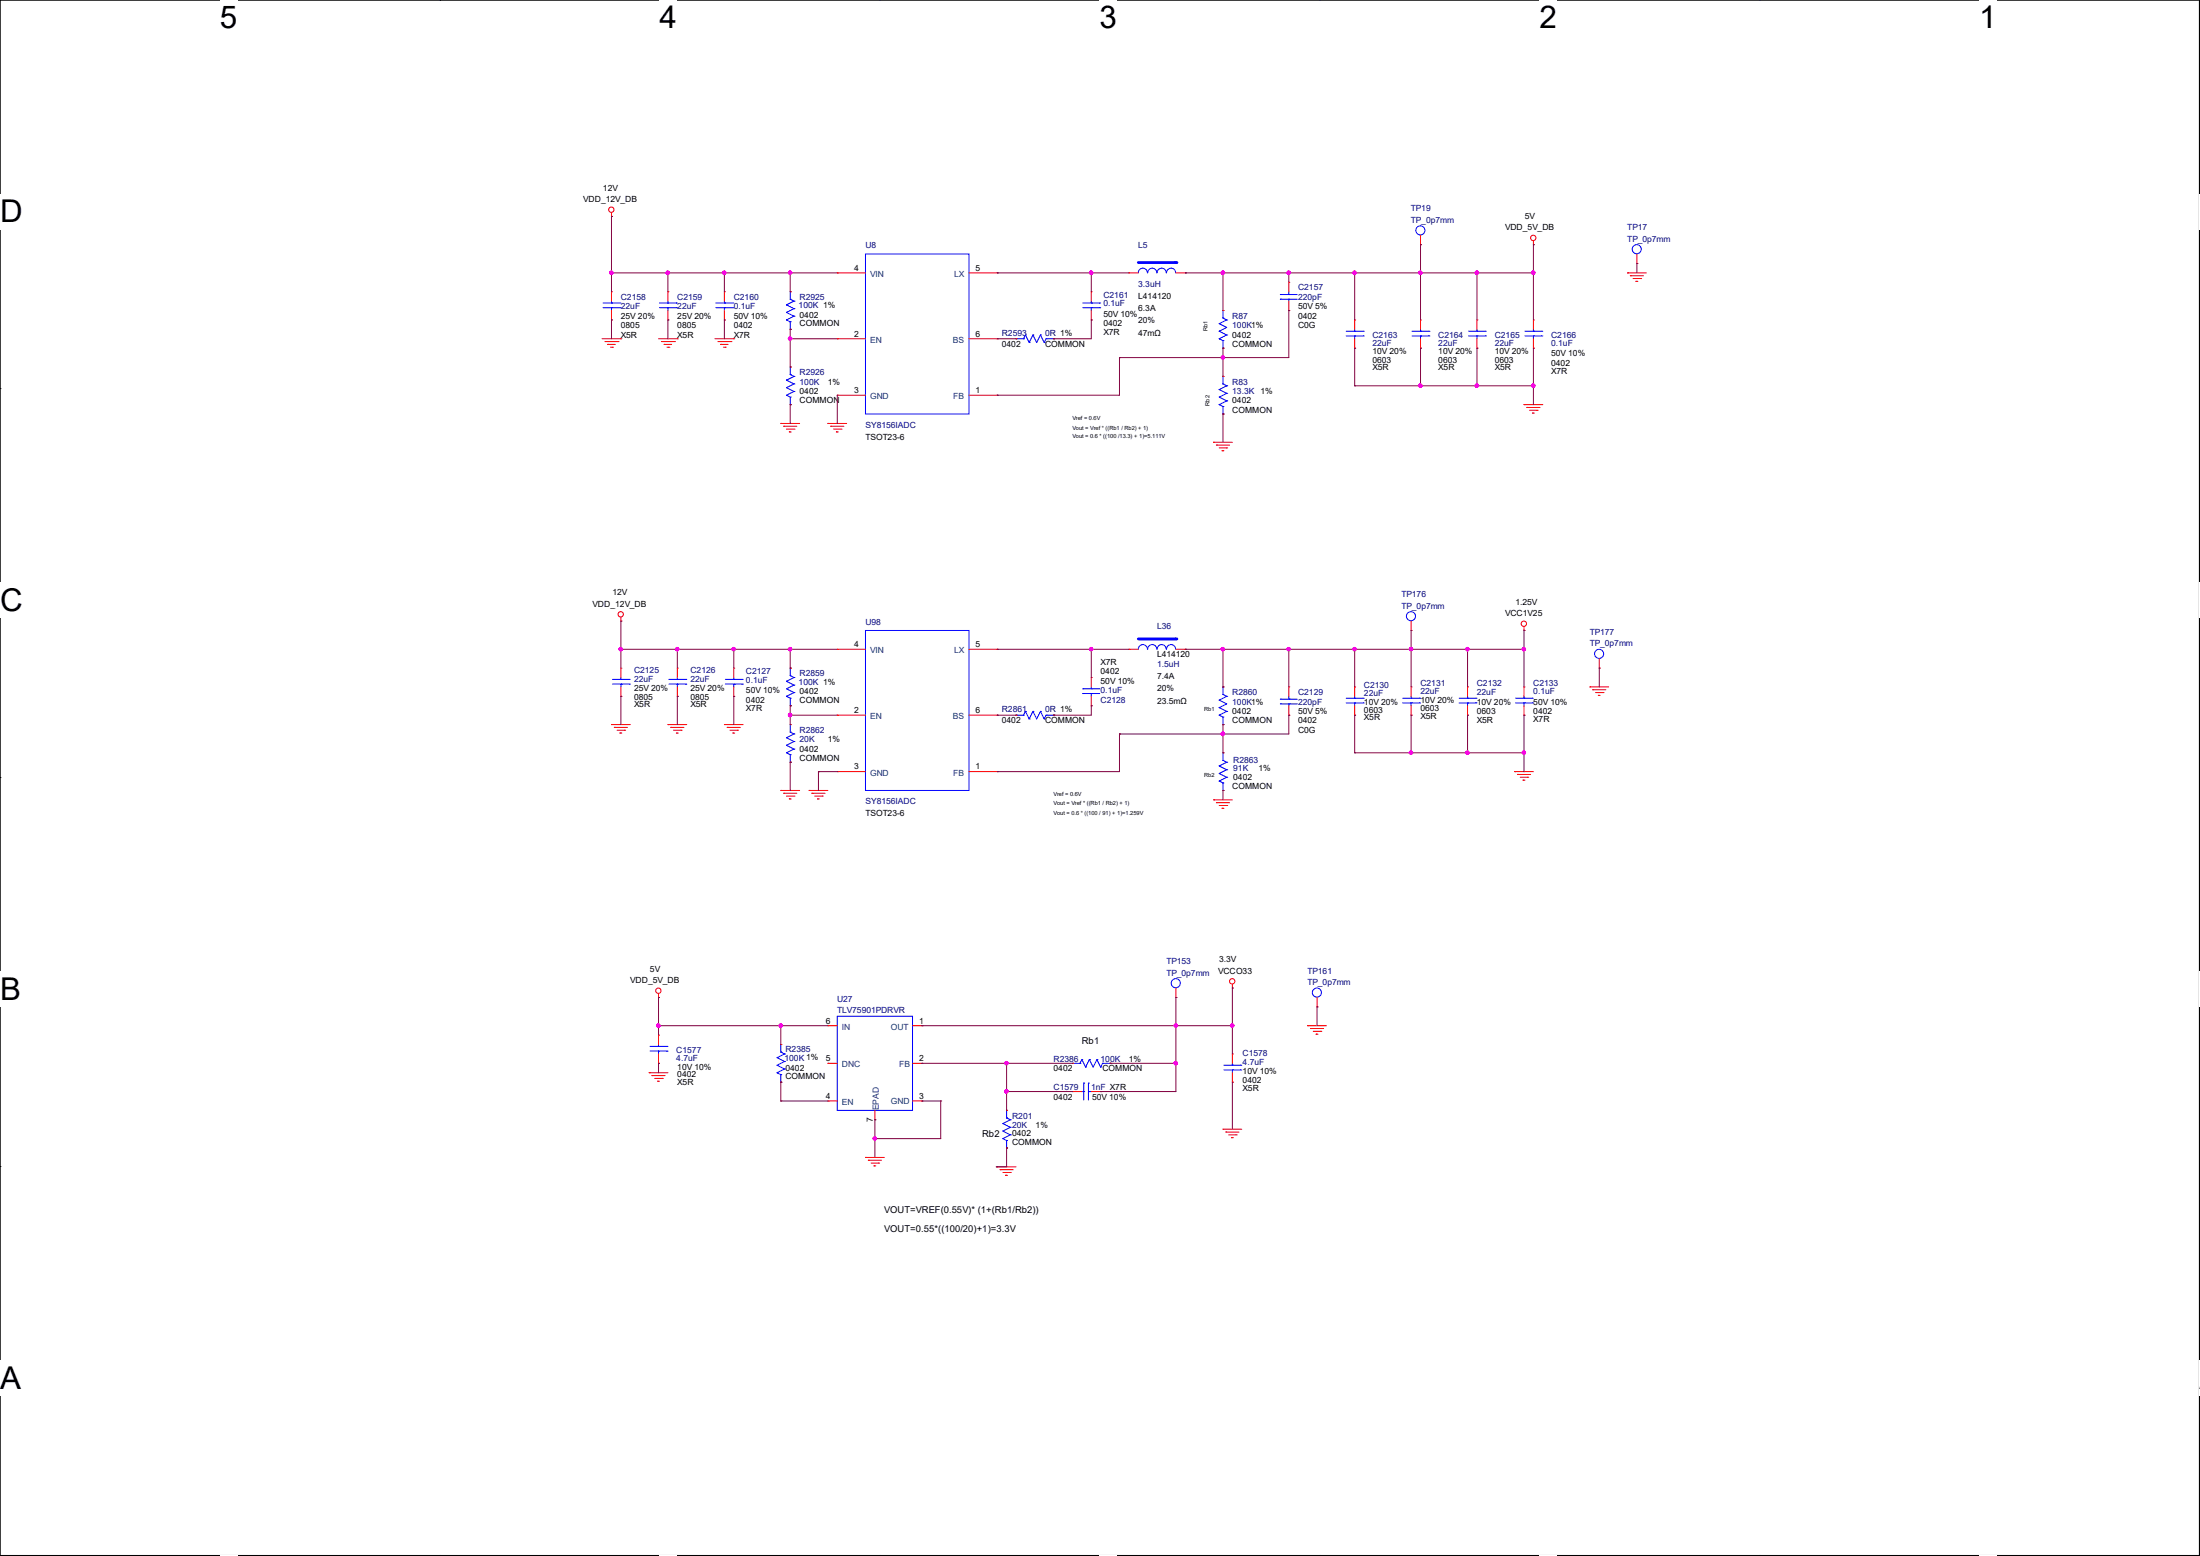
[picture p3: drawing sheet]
<svg xmlns="http://www.w3.org/2000/svg" width="297mm" height="210mm" viewBox="0 0 297 210" stroke-linecap="round" stroke-linejoin="round" font-family="sans-serif">
<path d="M0 0h296.9v209.9h-296.9z" fill="none" stroke="#000" stroke-width=".14"/>
<g fill="#fff">
<path d="M29.7 0h2.3v4.7h-2.3z"/>
<path d="M29.7 209.9h2.3v.1h-2.3z"/>
</g>
<path d="M59.4 0h.1M59.4 209.9h.1" fill="none" stroke="#000" stroke-width=".14"/>
<g fill="#fff">
<path d="M89 0h2.4v4.7h-2.4z"/>
<path d="M89 209.9h2.4v.1h-2.4z"/>
</g>
<path d="M118.7 0h.1M118.7 209.9h.1" fill="none" stroke="#000" stroke-width=".14"/>
<g fill="#fff">
<path d="M148.4 0h2.4v4.7h-2.4z"/>
<path d="M148.4 209.9h2.4v.1h-2.4z"/>
</g>
<path d="M178.1 0h.1M178.1 209.9h.1" fill="none" stroke="#000" stroke-width=".14"/>
<g fill="#fff">
<path d="M207.8 0h2.4v4.7h-2.4z"/>
<path d="M207.8 209.9h2.4v.1h-2.4z"/>
</g>
<path d="M237.5 0h.1M237.5 209.9h.1" fill="none" stroke="#000" stroke-width=".14"/>
<g fill="#fff">
<path d="M267.2 0h2.4v4.7h-2.4z"/>
<path d="M267.2 209.9h2.4v.1h-2.4z"/>
<path d="M0 26.2h3v4.7h-3z"/>
<path d="M296.9 26.2h.1v4.7h-.1z"/>
<path d="M0 78.7h3v4.7h-3z"/>
<path d="M296.9 78.7h.1v4.7h-.1z"/>
</g>
<path d="M0 52.5h.1M296.9 52.5h.1" fill="none" stroke="#000" stroke-width=".14"/>
<g fill="#fff">
<path d="M0 131.1h2.8v4.8h-2.8z"/>
<path d="M296.9 131.1h.1v4.8h-.1z"/>
</g>
<path d="M0 104.9h.1M296.9 104.9h.1" fill="none" stroke="#000" stroke-width=".14"/>
<g fill="#fff">
<path d="M-.1 183.6h2.9v4.8h-2.9z"/>
<path d="M296.8 183.6h.2v4.8h-.2z"/>
</g>
<path d="M0 157.4h.1M296.9 157.4h.1" fill="none" stroke="#000" stroke-width=".14"/>
<g fill="none" stroke="#f00" stroke-width=".14">
<path d="M82.5 29.2h.1M82.5 39.4h.1M82.5 28.7v.5M82.5 39.4v1.2M97.8 39.4h.1M97.8 39.4v1.2M106.7 39.4h.1M113 36.8h.1M113 36.8h3.8M130.8 36.8h3.8M134.6 36.8h.1M147.3 39.4h.1"/>
<path d="M147.3 39.4v1.2M174 38.1h.1M174 38.1v1.3M191.8 33h.1M191.8 31.7v1.3M207 33h.1M207 32.5v.5M219.7 36.8h.1M219.7 36.8h2.5M220.1 37.2h.1M220.1 37.2h1.8M220.5 37.6h1"/>
<path d="M220.9 38h.1M220.9 38h.2M221.5 37.6h.1M81.3 45.7h2.5M81.7 46.1h1.7M82 46.5h.1M82 46.5h1.1M82.4 46.9h.3M82.5 43.2h.1M82.5 41.9v1.3M82.7 46.9h.1M83.4 46.1h.1"/>
<path d="M83.8 45.7h.1M88.9 45.7h2.5M89.3 46.1h1.8M89.7 46.5h.1M89.7 46.5h1M90 46.9h.3M90.3 46.9h.1M91.1 46.1h.1M91.4 45.7h.1M96.5 45.7h2.6M96.9 46.1h1.8M97.3 46.5h.1"/>
<path d="M97.3 46.5h1M97.7 46.9h.2M97.8 43.2h.1M97.8 41.9v1.3M97.9 46.9h.1M98.7 46.1h.1M99.1 45.7h.1M105.4 57.1h.1M105.4 57.1h2.5M105.8 57.5h.1M105.8 57.5h1.8M106.2 57.9h1"/>
<path d="M106.6 58.3h.1M106.6 58.3h.2M106.7 44.4h.1M107.2 57.9h.1M111.8 57.1h.1M111.8 57.1h2.5M112.1 57.5h.1M112.1 57.5h1.8M112.5 57.9h1M112.9 58.3h.1M112.9 58.3h.3M113 45.7h.1"/>
<path d="M113 53.3h.1M113 45.7h3.8M113 53.3h3.8M113.5 57.9h.1M130.8 45.7h3.8M130.8 53.3h3.8M134.6 45.7h.1M134.6 53.3h.1M137.2 45.7h.1M142.2 45.7h.1M147.3 43.2h.1M147.3 41.9v1.3"/>
<path d="M163.8 59.7h.1M163.8 59.7h2.6M165.1 50.8h.1M165.1 55.9h.1M174 41.9h.1M174 40.6v1.3M182.9 43.2h.1M182.9 47h.1M182.9 43.2v1.2M182.9 45.7v1.3M199.4 43.2h.1M199.4 47h.1"/>
<path d="M199.4 43.2v1.2M199.4 45.7v1.3M205.7 54.6h.1M205.7 54.6h2.6M206.1 55h.1M206.1 55h1.8M206.5 55.4h1M206.9 55.8h.1M206.9 55.8h.2M207 43.2h.1M207 47h.1M207 43.2v1.2"/>
<path d="M207 45.7v1.3M207.5 55.4h.1M164.2 60.1h.1M164.2 60.1h1.8M164.6 60.5h1M165 60.8h.1M165 60.8h.2M165.6 60.5h.1M82.5 97.8h.1M82.5 97.8h2.6M82.9 98.2h.1M82.9 98.2h1.8"/>
<path d="M83.3 98.6h1M83.7 98.9h.1M83.7 98.9h.2M83.8 83.8h.1M83.8 83.3v.5M84.3 98.6h.1M90.2 97.8h.1M90.2 97.8h2.5M90.6 98.2h.1M90.6 98.2h1.7M90.9 98.6h1M91.3 98.9h.1"/>
<path d="M91.3 98.9h.3M91.4 90.2h.1M91.4 94h.1M91.4 90.2v1.2M91.4 92.7v1.3M91.9 98.6h.1M97.8 97.8h.1M97.8 97.8h2.5M98.2 98.2h.1M98.2 98.2h1.7M98.6 98.6h1M98.9 98.9h.1"/>
<path d="M98.9 98.9h.3M99.1 90.2h.1M99.1 94h.1M99.1 90.2v1.2M99.1 92.7v1.3M99.6 98.6h.1M106.7 90.2h.1M106.7 95.2h.1M165.1 97.8h.1M165.1 92.7h.1M174 96.5h.1M174 92.7h.1"/>
<path d="M174 92.7v1.3M174 95.2v1.3M182.9 92.7h.1M182.9 96.5h.1M182.9 92.7v1.3M182.9 95.2v1.3M198.1 92.7h.1M198.1 96.5h.1M198.1 92.7v1.3M198.1 95.2v1.3M205.7 85.1h.1M205.7 92.7h.1"/>
<path d="M205.7 96.5h.1M205.7 84.6v.5M205.7 92.7v1.3M205.7 95.2v1.3M214.6 92.7h.1M214.6 92.7h2.6M215 93.1h.1M215 93.1h1.8M215.4 93.5h1M215.8 93.9h.1M215.8 93.9h.2M216.4 93.5h.1"/>
<path d="M105.4 106.7h.1M105.4 106.7h2.5M105.8 107.1h.1M105.8 107.1h1.8M106.2 107.4h1M106.6 107.8h.1M106.6 107.8h.2M107.2 107.4h.1M109.2 106.7h.1M109.2 106.7h2.6M109.6 107.1h.1M109.6 107.1h1.8"/>
<path d="M110 107.4h1M110.4 107.8h.1M110.4 107.8h.2M111 107.4h.1M163.8 107.9h.1M163.8 107.9h2.6M164.2 108.3h.1M164.2 108.3h1.8M164.6 108.7h1M165 109.1h.1M165 109.1h.2M165.1 101.6h.1"/>
<path d="M165.1 106.7h.1M165.6 108.7h.1M204.5 104.1h.1M204.5 104.1h2.5M204.9 104.5h.1M204.9 104.5h1.7M205.2 104.9h1M205.6 105.3h.1M205.6 105.3h.3M206.2 104.9h.1M88.9 134.6h.1M88.9 134.1v.5"/>
<path d="M166.4 133.3h.1M166.4 132.8v.5M176.5 138.4h.1M176.5 138.4h2.6M176.9 138.8h.1M176.9 138.8h1.8M177.3 139.2h1M177.7 139.6h.1M177.7 139.6h.2M177.8 135.9h.1M177.8 134.6v1.3M178.3 139.2h.1"/>
<path d="M87.6 144.8h.1M87.6 144.8h2.6M88 145.2h.1M88 145.2h1.8M88.4 145.5h1M88.8 145.9h.1M88.8 145.9h.2M89.4 145.5h.1M105.4 141h.1M105.4 146h.1M116.8 156.2h.1M116.8 156.2h2.6"/>
<path d="M117.2 156.6h.1M117.2 156.6h1.8M117.6 157h1M118 157.4h.1M118 157.4h.2M118.6 157h.1M134.6 157.5h.1M134.6 157.5h2.6M135 157.9h.1M135 157.9h1.8M135.4 158.2h1M135.8 158.6h.1"/>
<path d="M135.8 158.6h.2M136.4 158.2h.1M144.8 147.3h.1M144.8 147.3h1.2M147.3 147.3h1.3M148.6 147.3h.1M165.1 152.4h.1M165.1 152.4h2.5M165.5 152.8h.1M165.5 152.8h1.8M165.9 153.2h1M166.2 153.5h.1"/>
<path d="M166.2 153.5h.3M166.4 142.2h.1M166.4 146h.1M166.4 142.2v1.3M166.4 144.8v1.2M166.9 153.2h.1"/>
<circle cx="82.5" cy="28.3" r=".36"/>
<circle cx="207" cy="32.1" r=".36"/>
<circle cx="83.8" cy="82.9" r=".36"/>
<circle cx="205.7" cy="84.2" r=".36"/>
<circle cx="88.9" cy="133.7" r=".36"/>
<circle cx="166.3" cy="132.4" r=".36"/>
</g>
<g fill="none" stroke="#00f" stroke-width=".14">
<path d="M106.7 39.4h.1M106.7 39.4v1M116.8 34.3h14v21.6h-14zM172.8 39.8h.1M172.8 39.8h2.3M174 39.8h.1M174 39.4v.4M81.4 41.5h2.3M81.4 40.9h2.3M82.5 40.9h.1M82.5 41.5h.1M82.5 40.6v.3"/>
<path d="M82.5 41.5v.4M83.7 41.5h.1M83.7 40.9h.1M96.6 41.5h2.3M96.6 40.9h2.3M97.8 40.9h.1M97.8 41.5h.1M97.8 40.6v.3M97.8 41.5v.4M98.9 41.5h.1M98.9 40.9h.1M106.2 43.2h.1"/>
<path d="M106.2 41.1h.1M106.2 43.2l.5 .2M106.2 41.1l1 .6M106.7 43.4h.1M106.7 40.4h.1M106.7 44.4h.1M106.7 43.4v1M106.7 40.4l.5 .2M107.2 42.7h.1M107.2 41.7h.1M107.2 40.6h.1M107.2 41.7l-1 .5 1 .5"/>
<path d="M107.2 42.7l-1 .5M107.2 40.6l-1 .5M137.2 45.7h.1M137.2 45.7h1M138.2 45.7h.1M138.4 45.2h.1M138.4 45.2l-.2 .5M138.4 45.2l.5 1M138.9 46.2h.1M139.4 45.2h.1M139.4 45.2l.6 1 .5-1M139.4 45.2l-.5 1"/>
<path d="M140.5 45.2h.1M140.5 45.2l.5 1M141 46.2h.1M141.2 45.7h.1M141.2 45.7l-.2 .5M141.2 45.7h1M142.2 45.7h.1M146.2 41.5h2.3M146.2 40.9h2.3M147.3 40.9h.1M147.3 41.5h.1M147.3 40.6v.3"/>
<path d="M147.3 41.5v.4M148.5 41.5h.1M148.5 40.9h.1M164.6 54.6h.1M164.6 52.6h.1M164.6 54.6l.5 .3M164.6 52.6l1 .5M165.1 54.9h.1M165.1 51.8h.1M165.1 50.8h.1M165.1 55.9h.1M165.1 51.8l.5 .3"/>
<path d="M165.1 50.8v1M165.1 54.9v1M165.6 54.1h.1M165.6 53.1h.1M165.6 52.1h.1M165.6 53.1l-1 .5 1 .5M165.6 54.1l-1 .5M165.6 52.1l-1 .5M172.8 40.4h.1M172.8 40.4h2.3M174 40.4h.1M174 40.4v.2"/>
<path d="M181.7 45.3h2.3M181.7 44.7h2.3M182.9 44.7h.1M182.9 45.3h.1M182.9 44.4v.3M182.9 45.3v.4M184 45.3h.1M184 44.7h.1M198.2 45.3h2.3M198.2 44.7h2.3M199.4 44.7h.1M199.4 45.3h.1"/>
<path d="M199.4 44.4v.3M199.4 45.3v.4M200.5 45.3h.1M200.5 44.7h.1M205.9 45.3h2.3M205.9 44.7h2.3M207 44.7h.1M207 45.3h.1M207 44.4v.3M207 45.3v.4M208.2 45.3h.1M208.2 44.7h.1"/>
<path d="M90.3 92.3h2.3M90.3 91.7h2.3M91.4 91.7h.1M91.4 92.3h.1M91.4 91.4v.3M91.4 92.3v.4M92.6 92.3h.1M92.6 91.7h.1M97.9 92.3h2.3M97.9 91.7h2.3M99.1 91.7h.1M99.1 92.3h.1"/>
<path d="M99.1 91.4v.3M99.1 92.3v.4M100.2 92.3h.1M100.2 91.7h.1M106.2 94h.1M106.2 91.9h.1M106.2 94l.5 .2M106.2 91.9l1 .6M106.7 94.2h.1M106.7 91.2h.1M106.7 90.2h.1M106.7 95.2h.1"/>
<path d="M106.7 91.2l.5 .2M106.7 90.2v1M106.7 94.2v1M107.2 93.5h.1M107.2 92.5h.1M107.2 91.4h.1M107.2 92.5l-1 .5 1 .5M107.2 93.5l-1 .5M107.2 91.4l-1 .5M164.6 94.5h.1M164.6 95.5h.1M164.6 96.5h.1"/>
<path d="M164.6 94.5l1 .5-1 .5M164.6 96.5l.5 .3M164.6 95.5l1 .5M165.1 93.7h.1M165.1 96.8h.1M165.1 97.8h.1M165.1 92.7h.1M165.1 92.7v1M165.1 96.8v1M165.1 93.7l.5 .3M165.6 94h.1M165.6 96h.1"/>
<path d="M165.6 94l-1 .5M165.6 96l-1 .5M172.8 94.4h.1M172.8 95h.1M172.8 94.4h2.3M172.8 95h2.3M174 95h.1M174 94.4h.1M174 94v.4M174 95v.2M181.7 94.9h2.3M181.7 94.2h2.3"/>
<path d="M182.9 94.2h.1M182.9 94.9h.1M182.9 94v.2M182.9 94.9v.3M184 94.9h.1M184 94.2h.1M197 94.9h2.3M197 94.2h2.3M198.1 94.2h.1M198.1 94.9h.1M198.1 94v.2M198.1 94.9v.3"/>
<path d="M199.3 94.9h.1M199.3 94.2h.1M204.6 94.9h2.3M204.6 94.2h2.3M205.7 94.2h.1M205.7 94.9h.1M205.7 94v.2M205.7 94.9v.3M206.9 94.9h.1M206.9 94.2h.1M164.6 105.4h.1M164.6 103.4h.1"/>
<path d="M164.6 105.4l.5 .3M164.6 103.4l1 .5M165.1 105.7h.1M165.1 102.6h.1M165.1 101.6h.1M165.1 106.7h.1M165.1 101.6v1M165.1 105.7v1M165.1 102.6l.5 .3M165.6 104.9h.1M165.6 103.9h.1M165.6 102.9h.1"/>
<path d="M165.6 103.9l-1 .5 1 .5M165.6 104.9l-1 .5M165.6 102.9l-1 .5M104.9 144.8h.1M104.9 142.7h.1M104.9 144.8l.5 .2M104.9 142.7l1 .6M105.4 145h.1M105.4 142h.1M105.4 141h.1M105.4 146h.1M105.4 142l.5 .2"/>
<path d="M105.4 141v1M105.4 145v1M105.9 144.3h.1M105.9 143.3h.1M105.9 142.2h.1M105.9 143.3l-1 .5 1 .5M105.9 144.3l-1 .5M105.9 142.2l-1 .5M146 147.3h.3M146.3 147.3h.1M146.3 146.2h.1M146.3 146.2v2.3"/>
<path d="M146.9 146.2h.1M146.9 147.3h.1M146.9 147.3h.4M146.9 146.2v2.3M165.2 144.4h2.3M165.2 143.8h2.3M166.4 143.8h.1M166.4 144.4h.1M166.4 143.5v.3M166.4 144.4v.4M167.5 144.4h.1M167.5 143.8h.1"/>
<circle cx="191.7" cy="31.1" r=".61"/>
<circle cx="177.8" cy="134" r=".61"/>
</g>
<path d="M153.7 86.2h5" fill="none" stroke="#00f" stroke-width=".38"/>
<circle cx="158.7" cy="86.2" r=".19" fill="#00f"/>
<g fill="none" stroke="#00f" stroke-width=".14">
<path d="M89 41.5h2.3M89 40.9h2.3M90.2 40.9h.1M90.2 41.5h.1M90.2 40.6v.3M90.2 41.5v.4M91.3 41.5h.1M91.3 40.9h.1M106.2 53.3h.1M106.2 51.3h.1M106.2 53.3l.5 .3M106.2 51.3l1 .5"/>
<path d="M106.7 53.6h.1M106.7 50.5h.1M106.7 49.5h.1M106.7 54.6h.1M106.7 50.5l.5 .3M106.7 49.5v1M106.7 53.6v1M107.2 52.8h.1M107.2 51.8h.1M107.2 50.8h.1M107.2 51.8l-1 .5 1 .5M107.2 52.8l-1 .5"/>
<path d="M107.2 50.8l-1 .5M164.6 43.7h.1M164.6 44.7h.1M164.6 45.7h.1M164.6 43.7l1 .5-1 .5M164.6 45.7l.5 .3M164.6 44.7l1 .5M165.1 42.9h.1M165.1 46h.1M165.1 47h.1M165.1 41.9h.1M165.1 42.9l.5 .3"/>
<path d="M165.1 41.9v1M165.1 46v1M165.6 43.2h.1M165.6 45.2h.1M165.6 43.2l-1 .5M165.6 45.2l-1 .5M190.6 45.3h2.3M190.6 44.7h2.3M191.8 44.7h.1M191.8 45.3h.1M191.8 44.4v.3M191.8 45.3v.4"/>
<path d="M192.9 45.3h.1M192.9 44.7h.1M82.7 92.3h2.3M82.7 91.7h2.3M83.8 91.7h.1M83.8 92.3h.1M83.8 91.4v.3M83.8 92.3v.4M85 92.3h.1M85 91.7h.1M106.2 99.6h.1M106.2 99.6l1 .5"/>
<path d="M106.7 98.8h.1M106.7 97.8h.1M106.7 97.8v1M106.7 98.8l.5 .3M107.2 99.1h.1M107.2 99.1l-1 .5M116.8 85.1h14v21.6h-14zM137.2 96.5h.1M137.2 96.5h1M138.2 96.5h.1M138.4 96h.1M138.4 96l-.2 .5"/>
<path d="M138.4 96l.5 1M138.9 97h.1M139.4 96h.1M139.4 96l.6 1 .5-1M139.4 96l-.5 1M140.5 96h.1M140.5 96l.5 1M141 97h.1M141.2 96.5h.1M141.2 96.5l-.2 .5M141.2 96.5h1M142.2 96.5h.1"/>
<path d="M146.2 93.6h.1M146.2 93h.1M146.2 93.6h2.3M146.2 93h2.3M147.3 93h.1M147.3 93.6h.1M147.3 92.7v.3M147.3 93.6v.4M154.9 87.6a.61 .61 0 0 0-.6-.6 .61 .61 0 0 0-.6 .6M156.2 87.6a.61 .61 0 0 0-.6-.6 .61 .61 0 0 0-.7 .6M157.4 87.6a.61 .61 0 0 0-.6-.6 .61 .61 0 0 0-.6 .6M158.7 87.6a.61 .61 0 0 0-.6-.6 .61 .61 0 0 0-.6 .6"/>
<path d="M189.4 94.9h2.2M189.4 94.2h2.2M190.5 94.2h.1M190.5 94.9h.1M190.5 94v.2M190.5 94.9v.3M191.6 94.9h.1M191.6 94.2h.1M106.2 101.6h.1M106.2 101.6l.5 .3M106.7 101.9h.1M106.7 102.9h.1"/>
<path d="M106.7 101.9v1M107.2 101.1h.1M107.2 100.1h.1M107.2 100.1l-1 .5 1 .5M107.2 101.1l-1 .5M113 137.2h10.2v12.7h-10.2zM87.8 141.9h2.2M87.8 141.2h2.2M88.9 141.2h.1M88.9 141.9h.1M88.9 141v.2M88.9 141.9v.3"/>
<path d="M90 141.9h.1M90 141.2h.1M135.4 153.7h.1M135.4 151.6h.1M135.4 153.7l.5 .2M135.4 151.6l1 .5M135.9 153.9h.1M135.9 150.9h.1M135.9 149.9h.1M135.9 154.9h.1M135.9 150.9l.5 .2M135.9 149.9v1"/>
<path d="M135.9 153.9v1M136.4 153.2h.1M136.4 152.1h.1M136.4 151.1h.1M136.4 152.1l-1 .6 1 .5M136.4 153.2l-1 .5M136.4 151.1l-1 .5M144.8 143.5h.1M144.8 143.5h1M145.8 143.5h.1M146 143h.1M146 143l-.2 .5"/>
<path d="M146 143l.6 1M146.6 144h.1M147.1 143h.1M147.1 143l.5 1 .5-1M147.1 143l-.5 1M148.1 143h.1M148.1 143l.5 1M148.6 144h.1M148.8 143.5h.1M148.8 143.5l-.2 .5M148.8 143.5h1.1M149.9 143.5h.1"/>
<circle cx="221" cy="33.6" r=".61"/>
<circle cx="190.5" cy="83.2" r=".61"/>
<circle cx="215.9" cy="88.2" r=".61"/>
<circle cx="158.7" cy="132.7" r=".61"/>
</g>
<g fill="none" stroke="#f00" stroke-width=".14">
<path d="M90.2 39.4h.1M90.2 39.4v1.2M221 35.6h.1M221 34.3v1.3M90.2 43.2h.1M90.2 41.9v1.3M106.7 49.5h.1M106.7 54.6h.1M165.1 47h.1M165.1 41.9h.1M191.8 43.2h.1M191.8 47h.1"/>
<path d="M191.8 43.2v1.2M191.8 45.7v1.3M83.8 90.2h.1M83.8 94h.1M83.8 90.2v1.2M83.8 92.7v1.3M106.7 97.8h.1M113 96.5h.1M113 87.6h.1M113 87.6h3.8M113 96.5h3.8M130.8 87.6h3.8"/>
<path d="M130.8 96.5h3.8M134.6 96.5h.1M134.6 87.6h.1M137.2 96.5h.1M142.2 96.5h.1M147.3 91.4h.1M147.3 95.2h.1M147.3 91.4v1.3M147.3 94v1.2M152.4 87.6h.1M152.4 87.6h1.3M158.7 87.6h1.3"/>
<path d="M160 87.6h.1M190.5 92.7h.1M190.5 96.5h.1M190.5 85.1h.1M190.5 83.8v1.3M190.5 92.7v1.3M190.5 95.2v1.3M215.9 90.2h.1M215.9 88.9v1.3M106.7 102.9h.1M113 104.1h.1M113 104.1h3.8"/>
<path d="M130.8 104.1h3.8M134.6 104.1h.1M88.9 139.7h.1M88.9 139.7v1.3M111.8 138.4h.1M111.8 138.4h1.2M123.2 138.4h1.3M124.5 138.4h.1M158.7 134.6h.1M158.7 133.3v1.3M88.9 143.5h.1M88.9 142.2v1.3"/>
<path d="M111.8 148.6h.1M111.8 143.5h.1M111.8 148.6h1.2M111.8 143.5h1.2M118.1 151.1h.1M118.1 149.9v1.2M123.2 148.6h1.3M123.2 143.5h1.3M124.5 143.5h.1M124.5 148.6h.1M135.9 149.9h.1M135.9 154.9h.1"/>
<path d="M144.8 143.5h.1M149.9 143.5h.1"/>
</g>
<path d="M153.7 35.4h5" fill="none" stroke="#00f" stroke-width=".38"/>
<circle cx="158.7" cy="35.4" r=".19" fill="#00f"/>
<path d="M154.9 36.8a.61 .61 0 0 0-.6-.6 .61 .61 0 0 0-.6 .6M156.2 36.8a.61 .61 0 0 0-.6-.6 .61 .61 0 0 0-.7 .6M157.4 36.8a.61 .61 0 0 0-.6-.6 .61 .61 0 0 0-.6 .6M158.7 36.8a.61 .61 0 0 0-.6-.6 .61 .61 0 0 0-.6 .6" fill="none" stroke="#00f" stroke-width=".14"/>
<path d="M152.4 36.8h.1M152.4 36.8h1.3M158.7 36.8h1.3M160 36.8h.1" fill="none" stroke="#f00" stroke-width=".14"/>
<g fill="none" stroke="#800040" stroke-width=".14">
<path d="M82.5 29.2h.1M82.5 36.8h.1M82.5 29.2v10.2M82.5 36.8h30.5M90.2 36.8h.1M90.2 36.8v2.6M97.8 36.8h.1M97.8 36.8v2.6M106.7 36.8h.1M106.7 36.8v2.6M134.6 36.8h.1M134.6 36.8h17.8"/>
<path d="M147.3 36.8h.1M147.3 36.8v2.6M160 36.8h.1M160 36.8h47M165.1 36.8h.1M165.1 36.8v5.1M174 36.8h.1M174 36.8v1.3M182.9 36.8h.1M182.9 36.8v6.4M191.8 33h.1M191.8 36.8h.1"/>
<path d="M191.8 33v10.2M199.4 36.8h.1M199.4 36.8v6.4M207 33h.1M207 36.8h.1M207 33v10.2M221 35.6h.1M221 35.6v1.2M82.5 43.2h.1M82.5 43.2v2.5M90.2 43.2h.1M90.2 43.2v2.5"/>
<path d="M97.8 43.2h.1M97.8 43.2v2.5M106.7 44.4h.1M106.7 45.7h.1M106.7 54.6h.1M106.7 44.4v5.1M106.7 54.6v2.5M106.7 45.7h6.3M113 53.3h.1M113 53.3v3.8M134.6 45.7h.1M134.6 53.3h.1"/>
<path d="M134.6 45.7h2.6M142.2 45.7h.1M147.3 43.2h.1M147.3 43.2v2.5h-5.1M151.1 48.3h.1M151.1 48.3v5h-16.5M165.1 47h.1M165.1 48.3h.1M165.1 55.9h.1M165.1 47v3.8M165.1 55.9v3.8M174 41.9h.1"/>
<path d="M174 41.9v6.4h-22.9M182.9 47h.1M182.9 52.1h.1M182.9 47v5.1M182.9 52.1h24.1M191.8 47h.1M191.8 52.1h.1M191.8 47v5.1M199.4 47h.1M199.4 52.1h.1M199.4 47v5.1M207 47h.1"/>
<path d="M207 52.1h.1M207 47v7.6M83.8 83.8h.1M83.8 87.6h.1M83.8 94h.1M83.8 83.8v6.4M83.8 94v3.8M83.8 87.6h29.2M91.4 87.6h.1M91.4 94h.1M91.4 87.6v2.6M91.4 94v3.8"/>
<path d="M99.1 87.6h.1M99.1 94h.1M99.1 87.6v2.6M99.1 94v3.8M106.7 87.6h.1M106.7 95.2h.1M106.7 96.5h.1M106.7 87.6v2.6M106.7 95.2v2.6M106.7 96.5h6.3M134.6 87.6h.1M134.6 96.5h.1"/>
<path d="M134.6 87.6h17.8M134.6 96.5h2.6M142.2 96.5h.1M147.3 87.6h.1M147.3 95.2h.1M147.3 87.6v3.8M147.3 95.2v1.3h-5.1M151.1 99.1h.1M151.1 99.1v5h-16.5M160 87.6h.1M160 87.6h45.7M165.1 87.6h.1"/>
<path d="M165.1 97.8h.1M165.1 99.1h.1M165.1 87.6v5.1M165.1 97.8v3.8M174 87.6h.1M174 96.5h.1M174 87.6v5.1M174 96.5v2.6h-22.9M182.9 87.6h.1M182.9 96.5h.1M182.9 87.6v5.1M182.9 96.5v5.1"/>
<path d="M190.5 85.1h.1M190.5 87.6h.1M190.5 96.5h.1M190.5 85.1v7.6M190.5 96.5v5.1M198.1 87.6h.1M198.1 96.5h.1M198.1 87.6v5.1M198.1 96.5v5.1M205.7 85.1h.1M205.7 87.6h.1M205.7 96.5h.1"/>
<path d="M205.7 85.1v7.6M205.7 96.5v7.6M215.9 90.2h.1M215.9 90.2v2.5M106.7 102.9h.1M106.7 102.9v3.8M110.5 104.1h.1M110.5 104.1v2.6M110.5 104.1h2.5M134.6 104.1h.1M165.1 106.7h.1M165.1 106.7v1.2"/>
<path d="M182.9 101.6h.1M182.9 101.6h22.8M190.5 101.6h.1M198.1 101.6h.1M205.7 101.6h.1M88.9 134.6h.1M88.9 138.4h.1M88.9 134.6v5.1M88.9 138.4h22.9M105.4 138.4h.1M105.4 138.4v2.6M124.5 138.4h.1"/>
<path d="M124.5 138.4h41.9M158.7 134.6h.1M158.7 138.4h.1M158.7 134.6v12.7h-10.1M166.4 133.3h.1M166.4 138.4h.1M166.4 133.3v8.9M177.8 135.9h.1M177.8 135.9v2.5M88.9 143.5h.1M88.9 143.5v1.3M105.4 146h.1"/>
<path d="M105.4 148.6h.1M105.4 146v2.6M105.4 148.6h6.4M118.1 151.1h.1M118.1 153.7h.1M118.1 151.1v5.1M124.5 143.5h.1M124.5 148.6h.1M124.5 143.5h20.3M124.5 148.6h2.5M127 148.6h.1M127 148.6v5.1h-8.9"/>
<path d="M134.5 157.5h.1M135.9 143.5h.1M135.9 147.3h.1M135.9 154.9h.1M135.9 143.5v6.4M135.9 154.9v2.6h-1.4M135.9 147.3h8.9M148.6 147.3h.1M149.9 143.5h.1M149.9 143.5h8.8M158.7 143.5h.1M166.4 146h.1"/>
<path d="M166.4 146v6.4"/>
</g>
<g fill="#f0f" stroke="#f0f" stroke-width=".14">
<circle cx="83.8" cy="87.6" r=".23"/>
<circle cx="99" cy="87.6" r=".23"/>
<circle cx="91.4" cy="87.6" r=".23"/>
<circle cx="106.7" cy="87.6" r=".23"/>
<circle cx="147.3" cy="87.6" r=".23"/>
<circle cx="174" cy="87.6" r=".23"/>
<circle cx="165.1" cy="87.6" r=".23"/>
<circle cx="190.5" cy="87.6" r=".23"/>
<circle cx="182.9" cy="87.6" r=".23"/>
<circle cx="198.1" cy="87.6" r=".23"/>
<circle cx="205.7" cy="87.6" r=".23"/>
<circle cx="106.7" cy="96.5" r=".23"/>
<circle cx="165.1" cy="99" r=".23"/>
<circle cx="190.5" cy="101.6" r=".23"/>
<circle cx="205.7" cy="101.6" r=".23"/>
<circle cx="198.1" cy="101.6" r=".23"/>
<circle cx="166.3" cy="138.4" r=".23"/>
<circle cx="88.9" cy="138.4" r=".23"/>
<circle cx="105.4" cy="138.4" r=".23"/>
<circle cx="158.7" cy="138.4" r=".23"/>
<circle cx="135.9" cy="143.5" r=".23"/>
<circle cx="135.9" cy="147.3" r=".23"/>
<circle cx="158.7" cy="143.5" r=".23"/>
<circle cx="118.1" cy="153.6" r=".23"/>
<circle cx="82.5" cy="36.8" r=".23"/>
<circle cx="97.8" cy="36.8" r=".23"/>
<circle cx="90.1" cy="36.8" r=".23"/>
<circle cx="106.7" cy="36.8" r=".23"/>
<circle cx="147.3" cy="36.8" r=".23"/>
<circle cx="174" cy="36.8" r=".23"/>
<circle cx="165.1" cy="36.8" r=".23"/>
<circle cx="191.7" cy="36.8" r=".23"/>
<circle cx="182.9" cy="36.8" r=".23"/>
<circle cx="207" cy="36.8" r=".23"/>
<circle cx="199.4" cy="36.8" r=".23"/>
<circle cx="106.7" cy="45.7" r=".23"/>
<circle cx="191.7" cy="52" r=".23"/>
<circle cx="199.4" cy="52" r=".23"/>
<circle cx="207" cy="52" r=".23"/>
<circle cx="165.1" cy="48.2" r=".23"/>
</g>
<g font-size="4.2">
<text x="29.7" y="3.8">5</text>
<text x="89" y="3.8">4</text>
<text x="148.4" y="3.8">3</text>
<text x="207.8" y="3.8">2</text>
<text x="267.2" y="3.8">1</text>
<text x="0" y="30">D</text>
<text x="0" y="82.5">C</text>
<text x="0" y="135">B</text>
<text x="0" y="187.5">A</text>
<text x="296.9" y="187.5">A</text>
</g>
<g font-size="1.3">
<text x="146" y="140.9">Rb1</text>
<text x="132.6" y="153.5">Rb2</text>
<text x="119.4" y="163.7">VOUT=VREF(0.55V)* (1+(Rb1/Rb2))</text>
<text x="119.4" y="166.3">VOUT=0.55*((100/20)+1)=3.3V</text>
</g>
<g font-size="1.1">
<text x="78.7" y="27.3">VDD_12V_DB</text>
<text x="81.4" y="25.7">12V</text>
<text x="205.8" y="29.5">5V</text>
<text x="203.2" y="31.1">VDD_5V_DB</text>
<text x="115.3" y="36.5">4</text>
<text x="131.7" y="36.5">5</text>
<text x="153.7" y="40.3">L414120</text>
<text x="153.7" y="42">6.3A</text>
<text x="175.2" y="41.7">50V 5%</text>
<text x="83.8" y="43">25V 20%</text>
<text x="83.8" y="44.3">0805</text>
<text x="83.8" y="45.6">X5R</text>
<text x="91.4" y="43">25V 20%</text>
<text x="91.4" y="44.3">0805</text>
<text x="91.4" y="45.6">X5R</text>
<text x="99.1" y="43">50V 10%</text>
<text x="99.1" y="44.3">0402</text>
<text x="99.1" y="45.6">X7R</text>
<text x="107.9" y="42.9">0402</text>
<text x="107.9" y="44">COMMON</text>
<text x="115.3" y="45.4">2</text>
<text x="131.7" y="45.4">6</text>
<text x="135.2" y="46.8">0402</text>
<text x="141.1" y="46.8">COMMON</text>
<text x="149" y="42.8">50V 10%</text>
<text x="149" y="44">0402</text>
<text x="149" y="45.2">X7R</text>
<text x="153.7" y="43.6">20%</text>
<text x="153.7" y="45.3">47mΩ</text>
<text x="166.4" y="46.8">COMMON</text>
<text x="166.4" y="45.6">0402</text>
<text x="175.2" y="43">0402</text>
<text x="175.2" y="44.3">C0G</text>
<text x="185.3" y="47.8">10V 20%</text>
<text x="194.2" y="47.8">10V 20%</text>
<text x="201.8" y="47.8">10V 20%</text>
<text x="107.9" y="53.2">0402</text>
<text x="111.7" y="51.9">1%</text>
<text x="115.3" y="53">3</text>
<text x="131.7" y="53">1</text>
<text x="170.2" y="53.2">1%</text>
<text x="185.3" y="49">0603</text>
<text x="185.3" y="50">X5R</text>
<text x="194.2" y="49">0603</text>
<text x="194.2" y="50">X5R</text>
<text x="201.8" y="49">0603</text>
<text x="201.8" y="50">X5R</text>
<text x="209.4" y="48.1">50V 10%</text>
<text x="209.4" y="49.4">0402</text>
<text x="209.4" y="50.5">X7R</text>
<text x="107.9" y="54.4">COMMON</text>
<text x="116.8" y="59.4">TSOT23-6</text>
<text x="166.4" y="54.4">0402</text>
<text x="166.4" y="55.7">COMMON</text>
<text x="80" y="81.9">VDD_12V_DB</text>
<text x="82.7" y="80.3">12V</text>
<text x="203.2" y="83.1">VCC1V25</text>
<text x="204.6" y="81.6">1.25V</text>
<text x="115.3" y="87.3">4</text>
<text x="131.7" y="87.3">5</text>
<text x="148.6" y="89.7">X7R</text>
<text x="156.2" y="88.6">L414120</text>
<text x="85.6" y="93.3">25V 20%</text>
<text x="85.6" y="94.4">0805</text>
<text x="85.6" y="95.5">X5R</text>
<text x="93.2" y="93.3">25V 20%</text>
<text x="93.2" y="94.4">0805</text>
<text x="93.2" y="95.5">X5R</text>
<text x="100.7" y="93.6">50V 10%</text>
<text x="100.7" y="94.8">0402</text>
<text x="100.7" y="96">X7R</text>
<text x="107.9" y="93.7">0402</text>
<text x="107.9" y="94.8">COMMON</text>
<text x="148.6" y="92.3">50V 10%</text>
<text x="148.6" y="91">0402</text>
<text x="156.2" y="91.7">7.4A</text>
<text x="156.2" y="93.3">20%</text>
<text x="156.2" y="95">23.5mΩ</text>
<text x="184.1" y="95.1">10V 20%</text>
<text x="191.8" y="94.8">10V 20%</text>
<text x="191.8" y="96">0603</text>
<text x="199.4" y="95.1">10V 20%</text>
<text x="207" y="95.1">50V 10%</text>
<text x="107.9" y="101.4">0402</text>
<text x="111.7" y="100.2">1%</text>
<text x="115.3" y="96.2">2</text>
<text x="131.7" y="96.2">6</text>
<text x="135.2" y="97.6">0402</text>
<text x="141.1" y="97.6">COMMON</text>
<text x="166.4" y="97.6">COMMON</text>
<text x="166.4" y="96.4">0402</text>
<text x="175.2" y="96.4">50V 5%</text>
<text x="175.2" y="97.6">0402</text>
<text x="175.2" y="98.9">C0G</text>
<text x="184.1" y="96.2">0603</text>
<text x="184.1" y="97.2">X5R</text>
<text x="191.8" y="97">X5R</text>
<text x="199.4" y="96.4">0603</text>
<text x="199.4" y="97.6">X5R</text>
<text x="207" y="96.4">0402</text>
<text x="207" y="97.5">X7R</text>
<text x="107.9" y="102.7">COMMON</text>
<text x="115.3" y="103.8">3</text>
<text x="131.7" y="103.8">1</text>
<text x="166.4" y="106.5">COMMON</text>
<text x="166.5" y="105.2">0402</text>
<text x="169.9" y="104.1">1%</text>
<text x="116.8" y="110.2">TSOT23-6</text>
<text x="87.7" y="131.1">5V</text>
<text x="164.4" y="131.4">VCCO33</text>
<text x="164.6" y="129.9">3.3V</text>
<text x="85.1" y="132.7">VDD_5V_DB</text>
<text x="111.5" y="138.1">6</text>
<text x="111.5" y="143.2">5</text>
<text x="124.1" y="143.2">2</text>
<text x="124.1" y="138.1">1</text>
<text x="152.4" y="143.3">1%</text>
<text x="91.4" y="144.4">10V 10%</text>
<text x="91.4" y="145.4">0402</text>
<text x="91.4" y="146.4">X5R</text>
<text x="106" y="144.5">0402</text>
<text x="106" y="145.6">COMMON</text>
<text x="111.5" y="148.3">4</text>
<text x="124.1" y="148.3">3</text>
<text x="142.2" y="148.4">0402</text>
<text x="142.2" y="144.6">0402</text>
<text x="147.4" y="148.4">50V 10%</text>
<text x="148.8" y="144.6">COMMON</text>
<text x="167.8" y="145">10V 10%</text>
<text x="167.8" y="146.1">0402</text>
<text x="167.8" y="147.3">X5R</text>
<text x="117.8" y="151.4" transform="rotate(-90 117.8 151.4)">7</text>
<text x="136.6" y="153.4">0402</text>
<text x="136.6" y="154.5">COMMON</text>
<text x="139.8" y="152.2">1%</text>
</g>
<g font-size="1.1" fill="#000080">
<text x="190.5" y="28.5">TP19</text>
<text x="116.8" y="33.5">U8</text>
<text x="153.7" y="33.5">L5</text>
<text x="190.5" y="30.1">TP_0p7mm</text>
<text x="219.7" y="31.1">TP17</text>
<text x="219.7" y="32.6">TP_0p7mm</text>
<text x="83.8" y="40.5">C2158</text>
<text x="83.8" y="41.7">22uF</text>
<text x="91.4" y="40.5">C2159</text>
<text x="91.4" y="41.7">22uF</text>
<text x="99.1" y="40.5">C2160</text>
<text x="99.1" y="41.7">0.1uF</text>
<text x="107.8" y="41.6">100K 1%</text>
<text x="107.9" y="40.5">R2925</text>
<text x="149" y="40.2">C2161</text>
<text x="149" y="41.4">0.1uF</text>
<text x="153.7" y="38.7">3.3uH</text>
<text x="175.2" y="39.2">C2157</text>
<text x="175.2" y="40.5">220pF</text>
<text x="135.2" y="45.3">R2593</text>
<text x="141.1" y="45.3">0R 1%</text>
<text x="166.4" y="43">R87</text>
<text x="166.4" y="44.3">100K1%</text>
<text x="185.3" y="45.6">C2163</text>
<text x="185.3" y="46.7">22uF</text>
<text x="194.2" y="45.6">C2164</text>
<text x="194.2" y="46.7">22uF</text>
<text x="201.8" y="45.6">C2165</text>
<text x="201.8" y="46.7">22uF</text>
<text x="209.4" y="45.6">C2166</text>
<text x="209.4" y="46.7">0.1uF</text>
<text x="107.9" y="50.6">R2926</text>
<text x="107.9" y="51.9">100K</text>
<text x="166.4" y="51.9">R83</text>
<text x="166.4" y="53.2">13.3K</text>
<text x="116.8" y="57.7">SY8156IADC</text>
<text x="189.2" y="80.6">TP176</text>
<text x="189.2" y="82.1">TP_0p7mm</text>
<text x="116.8" y="84.3">U98</text>
<text x="156.2" y="84.9">L36</text>
<text x="214.6" y="85.7">TP177</text>
<text x="214.6" y="87.2">TP_0p7mm</text>
<text x="85.6" y="90.9">C2125</text>
<text x="85.6" y="92">22uF</text>
<text x="93.2" y="90.9">C2126</text>
<text x="93.2" y="92">22uF</text>
<text x="100.7" y="91">C2127</text>
<text x="100.7" y="92.2">0.1uF</text>
<text x="107.8" y="92.4">100K 1%</text>
<text x="107.9" y="91.3">R2859</text>
<text x="148.6" y="94.8">C2128</text>
<text x="148.6" y="93.6">0.1uF</text>
<text x="156.2" y="90">1.5uH</text>
<text x="166.4" y="93.8">R2860</text>
<text x="166.4" y="95.1">100K1%</text>
<text x="175.2" y="93.8">C2129</text>
<text x="175.2" y="95.1">220pF</text>
<text x="184.1" y="92.8">C2130</text>
<text x="184.1" y="93.9">22uF</text>
<text x="191.8" y="92.5">C2131</text>
<text x="191.8" y="93.7">22uF</text>
<text x="199.4" y="92.5">C2132</text>
<text x="199.4" y="93.8">22uF</text>
<text x="207" y="92.5">C2133</text>
<text x="207" y="93.7">0.1uF</text>
<text x="107.9" y="98.9">R2862</text>
<text x="107.9" y="100.2">20K</text>
<text x="135.2" y="96.1">R2861</text>
<text x="141.1" y="96.1">0R 1%</text>
<text x="166.5" y="103">R2863</text>
<text x="166.5" y="104.1">91K</text>
<text x="116.8" y="108.5">SY8156IADC</text>
<text x="157.5" y="130.1">TP153</text>
<text x="157.5" y="131.7">TP_0p7mm</text>
<text x="176.5" y="131.4">TP161</text>
<text x="113" y="135.2">U27</text>
<text x="113" y="136.7">TLV75901PDRVR</text>
<text x="176.5" y="132.9">TP_0p7mm</text>
<text x="91.3" y="142.1">C1577</text>
<text x="91.3" y="143.2">4.7uF</text>
<text x="105.9" y="143.2">100K 1%</text>
<text x="106" y="141.9">R2385</text>
<text x="142.2" y="143.3">R2386</text>
<text x="148.6" y="143.3">100K</text>
<text x="167.8" y="142.5">C1578</text>
<text x="167.8" y="143.7">4.7uF</text>
<text x="142.2" y="147.2">C1579</text>
<text x="147.3" y="147.2">1nF X7R</text>
<text x="136.6" y="151.1">R201</text>
<text x="136.6" y="152.2">20K</text>
</g>
<g font-size="1.1" fill="#004080">
<text x="117.5" y="37.4">VIN</text>
<text x="128.8" y="37.4">LX</text>
<text x="117.5" y="46.3">EN</text>
<text x="128.6" y="46.3">BS</text>
<text x="117.5" y="53.9">GND</text>
<text x="128.7" y="53.9">FB</text>
<text x="117.5" y="88.2">VIN</text>
<text x="128.8" y="88.2">LX</text>
<text x="117.5" y="97.1">EN</text>
<text x="128.6" y="97.1">BS</text>
<text x="117.5" y="104.7">GND</text>
<text x="128.7" y="104.7">FB</text>
<text x="113.7" y="139">IN</text>
<text x="120.3" y="139">OUT</text>
<text x="121.4" y="144">FB</text>
<text x="113.7" y="149.1">EN</text>
<text x="113.7" y="144.1">DNC</text>
<text x="118.7" y="149.9" transform="rotate(-90 118.7 149.9)">EPAD</text>
<text x="120.3" y="149.1">GND</text>
</g>
<g font-size=".8">
<text x="163" y="44.7" transform="rotate(-90 163 44.7)">Rb1</text>
<text x="144.8" y="56.7">Vref = 0.6V</text>
<text x="144.8" y="58">Vout = Vref * ((Rb1 / Rb2) + 1)</text>
<text x="144.8" y="59.1">Vout = 0.6 * ((100 /13.3) + 1)=5.111V</text>
<text x="163.3" y="54.7" transform="rotate(-90 163.3 54.7)">Rb2</text>
<text x="162.6" y="96">Rb1</text>
<text x="142.2" y="107.4">Vref = 0.6V</text>
<text x="162.6" y="104.9">Rb2</text>
<text x="142.2" y="109.9">Vout = 0.6 * ((100 / 91) + 1)=1.259V</text>
<text x="142.2" y="108.7">Vout = Vref * ((Rb1 / Rb2) + 1)</text>
</g>
</svg>
